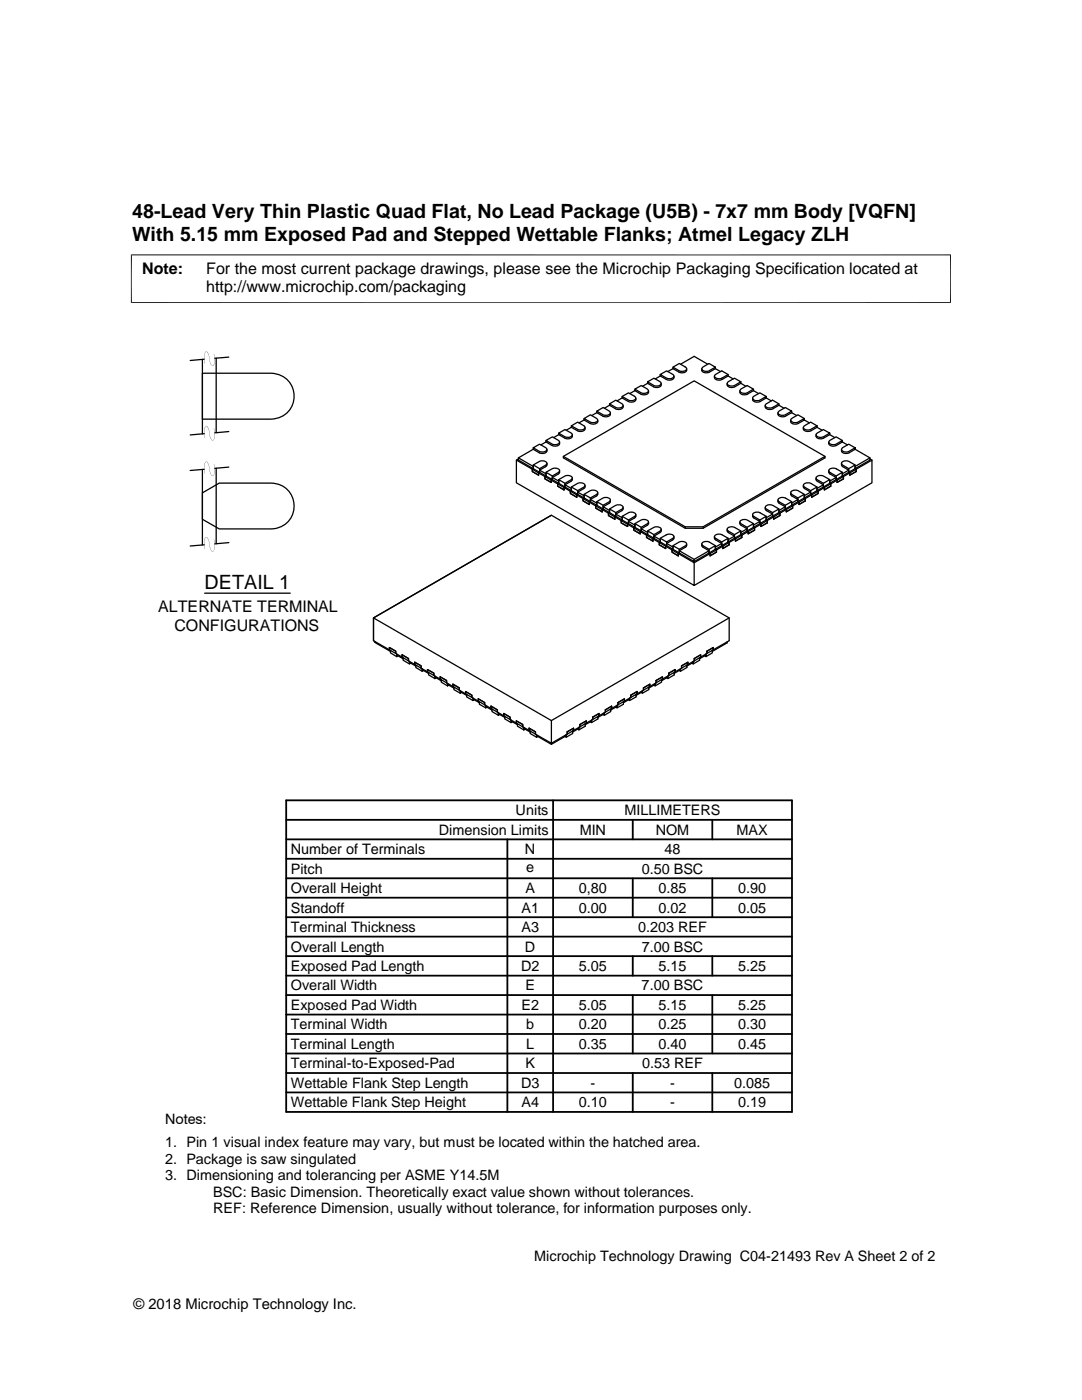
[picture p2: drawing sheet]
<svg xmlns="http://www.w3.org/2000/svg" width="216mm" height="279mm" viewBox="0 0 216 279" stroke-linecap="round" stroke-linejoin="round" font-family="sans-serif">
<g fill="none" stroke="#000" stroke-width=".25">
<path d="M40.4 74.5h13.7a4.6 4.6 0 0 1 4.6 4.6 4.6 4.6 0 0 1-4.6 4.6h-13.7zM40.4 71.7v14.9M40.7 71.7l-2.7 .2M43.1 71.5v14.9M45.7 71.3l-2.8 .2M124.1 79.1l1.2 .7a1.12 1.12 0 0 0 1.6-.3l-.3-.4-1.2-.7-1.3 .7v.3M124.1 79.4l-1 .6M124.1 79.4a2.6 2.6 0 0 0 2.1 .8l.7-.4v-.3M126.7 78l-1 .5M126.7 78a2.62 2.62 0 0 0 2.1 .8l.6-.4v-.4M126.7 77.7v.3M126.7 77.7l1.3-.8 1.1 .7 .3 .3a.94 .94 0 0 1-1.5 .5z"/>
<path d="M129.2 76.2v.3M129.2 76.2l1.3-.7 1.2 .7 .2 .3a.94 .94 0 0 1-1.5 .4zM129.2 76.5l-1 .6M129.2 76.5a2.56 2.56 0 0 0 2.1 .8l.4-.1 .2-.3v-.4M131.7 75l-1 .6M131.7 75a2.77 2.77 0 0 0 2.1 .8l.7-.3v-.4M131.7 74.7v.3M131.7 74.7l1.3-.7 1.2 .7 .3 .3a.99 .99 0 0 1-1.6 .4zM134.3 73.3l1.2 .7a.94 .94 0 0 0 1.5-.5l-1.4-1-1.3 .8v.3M134.3 73.6l-1 .5M134.3 73.6l1.2 .7a.94 .94 0 0 0 1.5-.7M135.8 72.7l2.7-1.6 2.7 1.6"/>
<path d="M142.7 73.6l1.1 .5M142.7 73.6a2.7 2.7 0 0 1-2 .8l-.7-.4v-.4M142.7 73.3l-1.2-.8-1.2 .7-.3 .3a.94 .94 0 0 0 1.6 .5l1.1-.7v.3M145.3 74.7a2.81 2.81 0 0 1-2.1 .9l-.6-.4v-.2l1.4-1 1.3 .7v.3M145.3 75l1 .6M145.3 75a2.81 2.81 0 0 1-2.1 .8l-.6-.3v-.4M147.8 76.2l-1.2-.7-1.2 .7-.3 .3a.95 .95 0 0 0 1.5 .4l1.2-.7v.3M147.8 76.5l1 .6M147.8 76.5a2.93 2.93 0 0 1-2.1 .8l-.6-.4v-.4M150.3 77.7a2.56 2.56 0 0 1-2 .8l-.6-.3-.1-.3 .3-.3 1.2-.7 1.2 .8v.3M150.3 78l1.1 .5M150.3 78a2.62 2.62 0 0 1-2 .8l-.7-.4v-.4"/>
<path d="M152.9 79.1l-1.3-.7-1.2 .7a.41 .41 0 0 0-.2 .4 .41 .41 0 0 0 .3 .4h1.1l1.3-.8v.3M152.9 79.4l1 .6M152.9 79.4a2.61 2.61 0 0 1-2.1 .8l-.6-.4v-.3M40.4 93.7v15.1M40.4 98.4l3.4-2h10.3a4.6 4.6 0 0 1 4.6 4.6 4.6 4.6 0 0 1-4.6 4.6h-10.3l-3.4-2zM40.7 86.6l-2.7 .2M40.7 93.7l-2.7 .2M43.1 93.5v15M45.7 86.1l-2.8 .3M45.7 93.2l-2.8 .3M103.4 91.6l-.4 .2M106.4 89.7l-3 1.7"/>
<path d="M106.4 89.4v.3M106.4 89.4l1.3-.8 1.4 1a.99 .99 0 0 1-1.5 .5zM106.4 89.7a2.62 2.62 0 0 0 2.1 .8l.6-.4v-.4M106.4 92.8l1.3 .7v.8l-1.3-.8zM106.4 92.8l1.2-.7a1.05 1.05 0 0 1 1.5 .5l-1.4 .9M107.5 94.8l-1.3-.7v-.5l-3.2-1.8v4.6l35.5 20.4v-4.5l-3.2-1.8v.4M107.5 94.8l-1.3-.7 .2-1-3-1.7v.4l3 1.7-.2 .1 1.3 .8 .2-.1 1.2 .7-.2 .1 1.3 .7 .2-.1 1.3 .8-.2 .1 1.2 .7 .2-.1 1.3 .7-.2 .1 2.7 1.4-.2 .1 1.3 .7 .2-.1 1.3 .7-.2 .2 2.7 1.3-.2 .1 1.3 .8 .2-.2 2.3 1.6 .2-.1 1.3 .7-.2 .1 1.2 .8 .3-.1 1.2 .7-.2 .1 1.3 .7 .2-.1 1.2 .8M107.5 94.8v-.4l1.2 .7v.5l1.3 .7M107.7 93.8l1.2 .8-.2 1 1.3 .7M107.7 93.8l-.2 1M108.9 87.9v.3M108.9 87.9l1.3-.7 1.2 .7 .2 .3a.94 .94 0 0 1-1.5 .4z"/>
<path d="M108.9 88.2l-1 .6M108.9 88.2a2.62 2.62 0 0 0 2.1 .8l.7-.4v-.4M108.9 94.3l1.3 .7v.7l-1.3-.7zM108.9 94.3l1.2-.7a1.05 1.05 0 0 1 1.6 .4l-.3 .3-1.2 .7M109.1 92.5l-.1 .6-1.3 .7M110 96.3v-.5l1.3 .8v.4l1.2 .8M110.2 95.3l1.3 .7-.2 1 1.2 .8M110.2 95.3l-.2 1M111.5 86.7l-1 .6M111.5 86.4v.3M111.5 86.4l1.2-.7 1.2 .7a.43 .43 0 0 1 .3 .5 .43 .43 0 0 1-.5 .3l-1-.1zM111.5 86.7l1.2 .7a.89 .89 0 0 0 1 .2 .89 .89 0 0 0 .5-.8"/>
<path d="M111.5 95.7l1.2 .8v.7l-1.2-.7zM111.5 95.7l1.2-.7a1.05 1.05 0 0 1 1.5 .5l-1.5 1M111.7 93.9l-.1 .6-1.4 .8M112.4 91.1l24.3 14M112.5 97.8v-.5l1.3 .7v.5l1.3 .7M112.7 96.8l1.3 .7-.2 1 1.3 .7M112.7 96.8l-.2 1M114 85l1.2 .7a.89 .89 0 0 0 1.5-.5l-1.4-1-1.3 .8v.3M114 85.3l-1 .6M114 85.3a2.79 2.79 0 0 0 2.1 .8l.6-.4v-.4M114 97.2l1.3 .7v.8l-1.3-.8zM114 97.2l1.2-.7a1.03 1.03 0 0 1 1.5 .4l-.2 .3-1.2 .7"/>
<path d="M114.2 95.4v.4l-.2 .2-1.3 .8M115.1 99.2v-.4l1.2 .7v.4l1.3 .8M115.3 98.2l1.2 .7-.2 1 1.3 .8M115.3 98.2l-.2 1M116.5 98.7l1.3 .7v.7l-1.3-.7zM116.5 98.7l1.2-.7a1.05 1.05 0 0 1 1.5 .4l-.2 .3-1.2 .7M116.5 83.8l-1 .6M116.5 83.5v.3M116.5 83.5l1.3-.7 1.5 1a.94 .94 0 0 1-1.6 .4zM116.5 83.8a2.76 2.76 0 0 0 2.1 .8l.7-.4v-.4M116.7 96.9l-.1 .6-1.3 .7M117.8 99.7l1.3 .7-.2 1 1.2 .8"/>
<path d="M117.8 99.7l-.2 1M119.1 82.1v.3M119.1 82.1l1.3-.8 1.1 .7 .3 .3a.94 .94 0 0 1-1.5 .4zM119.1 82.4l-1 .5M119.1 82.4a2.71 2.71 0 0 0 2.1 .8l.6-.4v-.4M119.3 98.3l-.2 .6-1.3 .8M121.6 80.9l-1 .6M121.6 80.9a2.61 2.61 0 0 0 2.1 .8l.6-.4v-.4M121.6 80.6v.3M121.6 80.6l1.3-.7 1.2 .7 .2 .3a.95 .95 0 0 1-1.5 .4zM121.8 99.8l-.2 .6-1.2 .7M155.2 99.8l.2 .6 1.3 .7 .2 1.1 1.3-.8"/>
<path d="M155.4 80.6l-1.2 .7a.91 .91 0 0 1-1.5-.5l1.5-.9 1.2 .7v.3M155.4 80.9l1 .6M155.4 80.9a2.61 2.61 0 0 1-2.1 .8l-.6-.4v-.4M157.8 98.3v.4l.1 .2 1.3 .8 .2 1 1.3-.8M157.8 98.1a1.28 1.28 0 0 1 1.5-.1l1.2 .7-1.3 .7-1.2-.7-.2-.3zM158 82.1l-1.3-.8-1.2 .7-.3 .3a.95 .95 0 0 0 1.6 .4l1.2-.6v.3M158 82.4l1 .5M158 82.4a2.72 2.72 0 0 1-2.1 .8l-.6-.4-.1-.4M159.2 99.4v.7l.2 .1-1.2 .8M159.2 99.7l-1.2 .7 .2 1M160.3 96.9l.1 .5 1.4 .8 .2 1 1.2-.7M160.5 83.5l-1.3-.7-1.4 1a.94 .94 0 0 0 1.5 .4l1.2-.7v.3"/>
<path d="M160.5 98.7v.7l.2 .1M160.5 83.8l1 .6M160.5 83.8a2.7 2.7 0 0 1-2.1 .8l-.6-.4v-.4M160.7 99.5l-1.3 .7v.5l1.3-.8M160.7 99.5v.4M161.8 98.2l-1.3 .7 .2 1M162.8 95.4l.2 .6 1.3 .8 .2 1 1.3-.8M163 95.1l.3-.1 .6-.1 1.7 .8-1.3 .8-1.3-.8-.2-.3zM163 97.2a2.65 2.65 0 0 0-2-.8l-.6 .2-.1 .3 .3 .3 1.2 .7M163 85l-1.2-.8-1.2 .7-.3 .3a.94 .94 0 0 0 1.5 .5l1.2-.7v.3M163 85.3l1 .6M163 85.3a2.7 2.7 0 0 1-2.1 .8l-.6-.4v-.4"/>
<path d="M163.2 98l-1.2 .8-.2-.1-3.8 2.1v-.7l-1.3 .7v.8l1.3-.8 .2 .2M163.2 98.5l-1.2 .7v-.4l-1.3 .7M163.2 98v.5M164.3 96.5v.7l.2 .1-1.3 .7M164.3 96.8l-1.3 .7 .2 1M164.6 91.1l-26.1-15.1-26.1 15.1v.3l24.3 14h3.6l24.3-14v-.3l-24.3 14v.3M165.4 93.9v.4l.1 .2 1.3 .8 .2 1 1.3-.7M165.6 86.4l-1.3-.7-1.4 1a.98 .98 0 0 0 1.5 .4l1.2-.7v.3M165.6 95.7v.8l.2 .1M165.6 86.7l1 .6M165.6 86.7l-1.2 .7a.93 .93 0 0 1-1 .2 .93 .93 0 0 1-.6-.8M165.8 96.6l-1.3 .7v.5l1.3-.8"/>
<path d="M165.8 96.6v.4M166.8 95.3l-1.2 .7 .2 1M167.9 92.5l.1 .5 1.4 .8 .2 1 1.2-.7M168 92.3a1.3 1.3 0 0 1 1.4-.2l1.2 .7-1.2 .7-1.2-.7-.3-.3zM168.1 94.3l-1.2-.7a.89 .89 0 0 0-1.5 .5l1.4 .9M168.1 87.9l-1.3-.7-1.2 .7-.2 .3a.95 .95 0 0 0 1.5 .4l1.2-.7v.3M168.1 88.2l1 .6M168.1 88.2a2.85 2.85 0 0 1-2.1 .8l-.6-.4v-.4M168.3 95.6l-1.3 .7v-.5l-1.2 .8M168.3 95.1v.5M168.3 95.1l-1.3 .7-.2-.1-3.8 2.2v-.7l-1.2 .7v.8l1.2-.8 .2 .1M169.4 93.5v.8l.2 .1-1.3 .7"/>
<path d="M169.4 93.8l-1.3 .8 .2 1M170.6 92.8v.7l.2 .1M170.6 89.4l-1.2-.8-1.2 .7-.3 .3a.94 .94 0 0 0 1.5 .5l1.2-.7v.3M170.6 89.7l3 1.7M170.6 89.7a2.56 2.56 0 0 1-2.1 .8l-.3-.1-.3-.3v-.4M170.8 93.6l-1.2 .8v.4l1.2-.7M170.8 93.6v.5M170.8 93.6l3.2-1.8v4.6l-35.5 20.4M170.8 94.1l-.2-1 3-1.7v.4l-5.5 3.2v-.7l-1.3 .7v.7l1.3-.7 .2 .1M173.6 91.6l.4 .2M40.7 108.7l-2.7 .3M40.8 118.4h17.1"/>
<path d="M45.7 108.3l-2.8 .2M110 102.8l-35.5 20.5M117.6 100.7v-.5l1.3 .8v.4l1.2 .8M119.1 100.1l1.3 .7v.8l-1.3-.8zM119.1 100.1l1.2-.7a1.05 1.05 0 0 1 1.5 .5l-.3 .3-1.1 .6M120.1 102.2v-.5l1.3 .7v.5l1.3 .7M120.4 101.1l1.2 .8-.2 1 1.3 .7M120.4 101.1l-.3 1.1M121.6 101.6l1.3 .7v.7l-1.3-.7zM121.6 101.6l1.2-.7a.96 .96 0 0 1 1.5 .5l-1.4 .9M122.7 103.6v-.4l1.3 .7v.5l1.2 .7M122.9 102.6l1.2 .7-.1 1.1 1.2 .7"/>
<path d="M122.9 102.6l-.2 1M124.1 103l1.3 .8v.7l-1.3-.7zM124.1 103l1.2-.6a1.02 1.02 0 0 1 1.6 .4l-1.5 1M124.3 101.3l-.1 .6-1.3 .7M125.2 105.1v-.5l1.3 .7v.5l1.2 .7M125.4 104.1l1.3 .7-.2 1 1.2 .7M125.4 104.1l-.2 1M126.7 104.5l1.3 .7v.8l-1.3-.8zM126.7 104.5l1.2-.7a1.05 1.05 0 0 1 1.5 .4l-.3 .3-1.1 .7M126.9 102.7l-.2 .6-1.3 .8M127.7 106.5v-.4l1.3 .7v.5l1.3 .7M128 105.5l1.2 .8-.2 1 1.3 .7"/>
<path d="M128 105.5l-.3 1M129.2 106l1.3 .7v.7l-1.3-.7zM129.2 106l1.2-.7a1.05 1.05 0 0 1 1.5 .4l-.2 .3-1.2 .7M129.4 104.2l-.1 .5-1.3 .8M130.3 108v-.5l2.5 1.5v.5M130.5 107l1.2 .7-.1 1 1.2 .8M130.5 107l-.2 1M131.7 108.2l-.1 .1v.4l1.2 .8M131.7 107.4l1.3 .8 1.2-.7a.4 .4 0 0 0 .3-.4 .4 .4 0 0 0-.3-.4l-.7-.1-.4 .1-1.4 .7v.8M131.7 108.2l2.6 1.4-.2 .1 1.2 .8 .3-.1 2.9 1.7v-.5l-2.9-1.7M131.9 105.6l-.1 .6-1.3 .8M133 108.2v.7l-.2 .1 1.3 .7v.5l1.2 .7"/>
<path d="M133 108.5l1.3 .7-.2 1 1.2 .7M133 108.5l-.2 1M134.3 108.9l1.3 .7v.8l-1.3-.8zM134.3 108.9l1.2-.7a1.31 1.31 0 0 1 1.4 .2l.1 .2-.3 .3-1.1 .7M134.5 107.1l-.2 .6-1.3 .8M135.6 109.9l-.3 1M137 108.6l-.2 .6-1.2 .7M140 108.6l.1 .5 1.4 .8 .2 1 1.3-.7M140.3 105.1h-3.6v.3M141.5 109.9l-3 1.7M142.6 107.1l.1 .6 1.3 .8 .2 1 1.3-.8M142.7 108.9a2.65 2.65 0 0 0-2-.8l-.6 .2-.1 .3 .3 .3 1.2 .7"/>
<path d="M143 109.7l-1.3 .8-.2-.1-3 1.7M143 110.2l-1.3 .7v-.4l-3.2 1.8M143 109.7v.5M144 108.5l-1.3 .7 .3 1M145.1 105.6l.2 .6 1.3 .8 .1 1 1.3-.7M145.3 107.4l-1.2-.7a.96 .96 0 0 0-1.5 .5l1.4 1M145.5 108.3l-1.3 .7-.2-.1-1.3 .7v-.7l-1.2 .7v.8l1.2-.8 .3 .1M145.5 108.7l-1.3 .8v-.5l-1.2 .7M145.5 108.3v.4M146.6 107l-1.3 .7 .2 1M147.6 104.2l.1 .5 1.4 .8 .2 1 1.3-.7M147.7 104a1.29 1.29 0 0 1 1.5-.2l1.1 .7-1.2 .7-1.2-.7-.3-.3z"/>
<path d="M147.8 106l-1.2-.7a.96 .96 0 0 0-1.5 .4l.1 .2 1.4 .8M148 107.3l-1.3 .7v-.5l-1.2 .8M148 106.8v.5M148 106.8l-2.7 1.4v-.8l-1.3 .8v.7l1.3-.7 .2 .1M149.1 105.2v.8l.2 .1-1.3 .7M149.1 105.5l-1.3 .8 .2 1M150.2 102.7l.1 .6 1.3 .8 .2 1 1.3-.7M150.3 104.5v.7l.3 .1M150.6 105.3l-1.3 .8v.4l1.3-.7M150.6 105.3v.5M151.6 104.1l-1.3 .7 .3 1M152.7 101.3l.2 .6 1.3 .7 .2 1 1.2-.7"/>
<path d="M152.9 103l-1.3-.7a1.09 1.09 0 0 0-1.4 .4l.1 .3 1.3 .8M152.9 100.9a1.4 1.4 0 0 1 1.3 0l1.2 .7-1.2 .7-1.4-.8-.1-.3zM153.1 103.9l-1.3 .7-.2-.1-3.8 2.2v-.7l-1.2 .7v.7l1.2-.7 .2 .1M153.1 104.4l-1.3 .7v-.5l-1.2 .7M153.1 103.9v.5M154.2 102.3v.7l.2 .2-1.3 .7M154.2 102.6l-1.3 .7 .2 1.1M155.4 101.6v.7l.2 .1M155.6 102.4l-1.2 .8v.4l1.2-.7M155.6 102.4v.5M156.7 101.1l-1.3 .8 .2 1M158 100.1l-1.2-.7a1.1 1.1 0 0 0-1.6 .4l.3 .4 1.2 .6"/>
<path d="M158.2 101.4l-1.3 .8v-.5l-1.3 .7M158.2 101v.4M158.2 101l-1.3 .7-.2-.1-3.8 2.2v-.8l-1.3 .8v.7l1.3-.7 .2 .1M74.5 123.3v4.6M74.5 123.3l35.5-20.5 35.5 20.5v4.6l-3.2 1.8M74.7 128v.2l.2-.1v.2l3 1.7v-.2v.5l1.3 .7M77.7 129.7v-.5l1.3 .8v.4M77.7 129.7l1.3 .7M77.7 129.7l-3.2-1.8v-4.6l35.5 20.5v4.5l-3.2-1.8M79 130.4l1.2 .7v-.4M79.2 130.5v.5M79.2 130.7l1.2 .8v-.2v.5l1.3 .7"/>
<path d="M79.4 130.9l-.2 .1M80.2 130.7l1.3 .7v.5l1.3 .7M80.2 130.7l1.3 .7v.5l-1.3-.8zM82 132.4l-.3 .1v-.5v.2l1.3 .7v-.2v.5l1.2 .8M82.8 132.6v-.4l1.2 .7v.5M82.8 132.6l1.2 .7M84 133.4l1.3 .7M84.2 133.5v.5M84.2 133.7l1.3 .7v-.2v.5l1.3 .7M84.5 133.8l-.3 .2M85.3 134.1v-.5l1.3 .7v.5M85.3 134.1l1.3 .7"/>
<path d="M86.6 134.8l1.2 .7M86.8 134.9v.5M86.8 135.1l1.3 .8v-.2v.4l1.2 .8M87 135.3l-.2 .1M87.8 135.5l2.6 1.5M87.8 135.5v-.4l1.3 .7v.5M89.3 136.4v.5M89.3 136.6l1.3 .7v-.2v.5l1.2 .7M89.6 136.7l-.3 .2M90.4 137v-.5l1.3 .8v.4M90.4 137l1.3 .7M91.7 137.7l1.2 .8"/>
<path d="M91.8 137.9v.4M91.8 138l1.3 .8v-.2v.5l1.3 .7M92.1 138.2l-.3 .1M92.9 138.5l1.3 .7M92.9 138.5v-.5l1.3 .7v.5M94.2 139.2l1.2 .7M94.4 139.3v.5M94.4 139.5l1.3 .8v-.3v.5l1.2 .8M94.6 139.7l-.2 .1M95.4 139.9v-.4l1.3 .7v.5M95.4 139.9l1.3 .8M125.6 139.3v.5"/>
<path d="M125.6 139.5l-1.2 .8M125.9 138.7l1.2-.7v.5l-1.2 .7M125.9 138.7v.5M125.9 139.2l-1.3 .7v-.4l-1.3 .7M126.9 138.6v.5l-1.3 .7-.2-.1M128.2 137.9v.4M128.2 138l-1.3 .8M128.4 137.3l1.3-.8v.5l-1.3 .7M128.4 137.3v.4M128.4 137.7l-1.3 .8v-.5l-1.2 .7M129.5 137.1v.5l-1.3 .7-.3-.1M130.5 136.7l.2 .2"/>
<path d="M130.9 135.8v.5M130.9 136.3l-1.2 .7v-.5l-1.3 .8M132.2 135.5l-1.3 .8M132.2 135.5v-.4l-1.3 .7M133.3 134.9v.5M133.3 135.1l-1.3 .8v-.2v.4l-1.3 .8v-.5v.2l-1.2 .7M133.5 134.3l1.2-.7v.5l-1.2 .7M133.5 134.3v.5M133.5 134.8l-1.3 .7M134.5 134.2v.5l-1.2 .7-.3-.1M135.8 133.5v.5M135.8 133.7l-1.3 .7"/>
<path d="M136 132.9l1.3-.7v.4l-1.3 .7M136 132.9v.5M136 133.3l-1.3 .8v-.5l-1.2 .7M137.1 132.7v.5l-1.3 .8-.3-.2M138.3 132v.5M138.3 132.2l-1.2 .7M138.5 131.4l1.3-.7v.4l-1.3 .8M138.5 131.4v.5M138.5 131.9l-1.2 .7v-.4l-1.3 .7M139.6 131.3v.5l-1.3 .7-.2-.1M140.6 130.9l.3 .1M141.1 130v.4"/>
<path d="M141.1 130.4l-1.3 .7v-.4l-1.3 .7M142.3 129.7l-1.2 .7M142.3 129.7v-.5l-1.2 .8M145.1 128.1v.2l-3 1.7v-.2v.5l-1.2 .7v-.5v.2l-1.3 .8M145.5 123.3l-35.5 20.5M96.7 140.7l1.3 .7M96.9 140.8v.5M96.9 141l1.3 .7v-.2v.5l1.2 .7M97.2 141.1l-.3 .2M98 141.4l1.3 .7M98 141.4v-.5l1.3 .8v.4M99.3 142.1l2.5 1.5"/>
<path d="M99.4 142.2v.5M99.4 142.5l1.3 .7v-.2v.5l1.3 .7M99.7 142.6l-.3 .1M100.5 142.9v-.5l1.3 .7v.5M101.8 143.6l1.2 .7M102 143.7v.5M102 143.9l1.3 .7v-.2v.5l1.2 .8M102.2 144.1l-.2 .1M103 144.3v-.4l1.3 .7v.5M103 144.3l1.3 .8M104.3 145.1l1.3 .7M104.5 145.2v.5"/>
<path d="M104.5 145.4l1.3 .7v-.2v.5l1.3 .7M104.8 145.5l-.3 .2M105.6 145.8v-.5l1.2 .8v.4M105.6 145.8l1.2 .7M107.1 146.6v.5M107.3 147l-.2 .1M113 146.6v.5M113 146.8l-3 1.7M113.2 146l1.2-.7v.5l-1.2 .7M113.2 146v.5M113.2 146.5l-3.2 1.8v.2l-2.9-1.7M114.3 145.9v.5l-1.3 .7-.3-.1"/>
<path d="M115.5 145.2v.5M115.5 145.4l-1.2 .7M115.7 145.1l-1.3 .7v-.5l-1.2 .8M115.7 144.6l1.3-.7v.4l-1.3 .8M115.7 144.6v.5M116.8 144.4v.5l-1.3 .8-.2-.2M118 143.7v.5M118 143.9l-1.2 .7M118.3 143.1l1.2-.7v.5l-1.2 .7M118.3 143.1v.5M118.3 143.6l-1.3 .7v-.4l-1.3 .7M119.3 143v.5l-1.3 .7-.2-.1"/>
<path d="M120.3 142.6l.3 .1M120.8 141.7v.4M120.8 142.1l-1.3 .8v-.5l-1.2 .7M122 141.4l-1.2 .7M122 141.4v-.5l-1.2 .8M123.1 140.8v.5M123.1 141l-1.2 .7v-.2v.5l-1.3 .7v-.5v.3l-1.3 .7M123.3 140.2l1.3-.7v.4l-1.3 .8M123.3 140.2v.5M123.3 140.7l-1.3 .7M124.4 140v.5l-1.3 .8-.2-.2"/>
</g>
<g fill="#000">
<path d="M40.7 71.1v.6zM40.7 71.7l.1 .6zM40.7 71.1l.1 .6zM40.8 71.7v.6zM40.8 70.6l-.1 .5zM40.8 72.3l.1 .3zM40.9 72.3v.3zM41 70.3l-.2 .3zM41 70.2v.1zM41 70.3l.1-.1zM41 70.2h.1zM41.2 70.2l.1 .1z"/>
<path d="M41.2 70.2h.1zM41.3 70.3l.2 .3zM41.3 70.2l.3 .3zM41.5 70.6l.2 .4zM41.6 70.5l.1 .5zM41.8 71.6l.1 .6zM41.7 71l.1 .6zM41.9 72.2l.1 .4zM42 72.6l.3 .4zM42.1 72.6l.2 .4zM42.3 73h.1zM42.5 73h.1z"/>
<path d="M42.8 72.6l-.2 .3zM42.8 72.6l-.2 .4zM42.7 70.7v.2zM42.7 70.6l.1 .3zM42.8 72.1v.5zM42.9 72.1l-.1 .5zM42.7 70.9l.1 .6zM42.8 71.5v.6zM42.8 70.9l.1 .6zM42.9 71.5l-.1 .6zM40.7 86v.6zM40.7 93v.7z"/>
<path d="M40.7 86.6l.1 .6zM40.7 93.7l.1 .6zM40.7 86l.1 .6zM40.7 93l.1 .7zM40.8 86.6l.1 .6zM40.8 93.7l.1 .6zM40.8 85.5l-.1 .5zM40.8 92.6l-.1 .4zM40.8 87.2l.1 .2zM40.8 94.3l.1 .2zM40.9 87.2v.2zM40.9 94.3v.2z"/>
<path d="M41 85.1l-.2 .4zM41 92.2l-.2 .4zM41 85.1h.1zM41 92.2h.1zM41 85h.1zM41 92.1l.1 .1zM41.1 85l.1 .1zM41.2 85l.1 .1zM41.2 92.1l.1 .1zM41.3 85.1l.2 .3zM41.3 92.2l.2 .3zM41.3 85.1l.3 .3z"/>
<path d="M41.3 92.2l.3 .3zM41.5 85.4l.2 .5zM41.5 92.5l.2 .5zM41.6 85.4l.1 .5zM41.6 92.5l.1 .5zM41.8 86.5l.1 .6zM41.7 85.9l.1 .6zM41.8 93.6l.1 .6zM41.7 93l.1 .6zM41.9 87.1l.1 .4zM41.9 94.2l.1 .4zM41.9 94.1l.2 .5z"/>
<path d="M42 87.5l.3 .4zM42 94.6l.3 .4zM42.1 87.5l.2 .4zM42.1 94.6l.2 .4zM42.3 87.8l.1 .1zM42.3 94.9l.1 .1zM42.4 87.9h.1zM42.4 95h.1zM42.5 87.9h.1zM42.5 95h.1zM42.8 87.4l-.2 .4zM42.8 94.5l-.2 .4z"/>
<path d="M42.7 85.5v.3zM42.7 92.6v.3zM42.7 85.5l.1 .3zM42.8 87v.4zM42.8 94.1v.4zM42.9 87l-.1 .4zM42.9 94.1l-.1 .4zM42.7 85.8l.1 .6zM42.8 86.4v.6zM42.7 92.9l.1 .6zM42.8 93.5v.6zM42.8 85.8l.1 .6z"/>
<path d="M42.9 86.4l-.1 .6zM42.8 92.9l.1 .6zM42.9 93.5l-.1 .6zM40.7 108.1v.6zM40.7 108.7l.1 .6zM40.8 108.7l.1 .6zM40.8 107.7l-.1 .4zM40.8 109.3l.1 .3zM40.9 109.3v.3zM41 107.3l-.2 .4zM41 107.3h.1zM41 107.2h.1z"/>
<path d="M41.2 107.2l.1 .1zM41.3 107.3l.2 .3zM41.3 107.3l.3 .3zM41.5 107.6l.2 .4zM41.6 107.6l.1 .4zM41.8 108.6l.1 .6zM41.7 108l.1 .6zM41.9 109.2l.1 .5zM41.9 109.2l.2 .5zM42 109.7l.3 .3zM42.1 109.7l.2 .3zM42.3 110l.1 .1z"/>
<path d="M42.4 110l.1 .1zM42.5 110h.1zM42.8 109.6l-.2 .4zM42.7 107.7v.2zM42.7 107.7v.3zM42.8 109.2v.4zM42.9 109.2l-.1 .4zM42.7 107.9l.1 .6zM42.8 108.5v.7zM42.8 107.9l.1 .6zM42.9 108.5l-.1 .7z"/>
</g>
<path d="M26.1 50.9h163.7M26.2 50.8v9.7M189.7 50.8v9.7M26.1 60.4h163.7" fill="none" stroke="#000" stroke-width=".2"/>
<g fill="none" stroke="#000" stroke-width=".36">
<path d="M57.1 159.7h100.9v62.2h-100.9zM110.4 159.7v62.2M57.1 179.2h100.9M57.1 175.3h100.9M57.1 171.4h100.9M57.1 167.5h100.9M57.1 163.6h100.9M101.2 167.5v54.4M126.3 163.6v3.9M126.3 175.3v7.7M142.1 163.6v3.9M142.1 175.3v7.7"/>
<path d="M57.1 190.8h100.9M57.1 186.9h100.9M57.1 183h100.9M57.1 198.6h100.9M57.1 194.7h100.9M126.3 190.8v3.9M126.3 198.6v11.6M142.1 190.8v3.9M142.1 198.6v11.6M57.1 206.4h100.9M57.1 214.1h100.9M57.1 202.5h100.9"/>
<path d="M57.1 210.2h100.9M57.1 218h100.9M126.3 214.1v7.8M142.1 214.1v7.8"/>
</g>
<g font-size="3.9">
<text x="26.4" y="43.5">48-Lead Very Thin Plastic Quad Flat, No Lead Package (U5B) - 7x7 mm Body [VQFN]</text>
<text x="26.4" y="48">With 5.15 mm Exposed Pad and Stepped Wettable Flanks; Atmel Legacy ZLH</text>
<text x="40.8" y="117.5">DETAIL 1</text>
</g>
<g font-size="3.2">
<text x="28.4" y="54.6">Note:</text>
<text x="41.1" y="58.3">http://www.microchip.com/packaging</text>
<text x="41.1" y="54.6">For the most current package drawings, please see the Microchip Packaging Specification located at</text>
<text x="31.6" y="122.1">ALTERNATE TERMINAL</text>
<text x="34.8" y="125.9">CONFIGURATIONS</text>
</g>
<g font-size="2.9">
<text x="87.6" y="166.6">Dimension Limits</text>
<text x="102.9" y="162.7">Units</text>
<text x="115.7" y="166.6">MIN</text>
<text x="124.6" y="162.7">MILLIMETERS</text>
<text x="130.8" y="166.6">NOM</text>
<text x="147" y="166.6">MAX</text>
<text x="58" y="170.5">Number of Terminals</text>
<text x="104.8" y="170.5">N</text>
<text x="132.6" y="170.5">48</text>
<text x="58" y="178.2">Overall Height</text>
<text x="58" y="174.4">Pitch</text>
<text x="104.8" y="178.2">A</text>
<text x="105" y="174.1">e</text>
<text x="115.5" y="178.2">0,80</text>
<text x="128" y="174.4">0.50 BSC</text>
<text x="131.4" y="178.2">0.85</text>
<text x="147.3" y="178.2">0.90</text>
<text x="58" y="182.1">Standoff</text>
<text x="104.1" y="182.1">A1</text>
<text x="115.5" y="182.1">0.00</text>
<text x="131.4" y="182.1">0.02</text>
<text x="147.3" y="182.1">0.05</text>
<text x="58" y="186">Terminal Thickness</text>
<text x="58" y="189.9">Overall Length</text>
<text x="104.1" y="186">A3</text>
<text x="104.8" y="189.9">D</text>
<text x="127.3" y="186">0.203 REF</text>
<text x="128" y="189.9">7.00 BSC</text>
<text x="58" y="197.7">Overall Width</text>
<text x="58" y="193.8">Exposed Pad Length</text>
<text x="104" y="193.8">D2</text>
<text x="104.8" y="197.7">E</text>
<text x="115.5" y="193.8">5.05</text>
<text x="128" y="197.7">7.00 BSC</text>
<text x="131.4" y="193.8">5.15</text>
<text x="147.3" y="193.8">5.25</text>
<text x="58" y="201.6">Exposed Pad Width</text>
<text x="104" y="201.6">E2</text>
<text x="115.5" y="201.6">5.05</text>
<text x="131.4" y="201.6">5.15</text>
<text x="147.3" y="201.6">5.25</text>
<text x="58" y="205.4">Terminal Width</text>
<text x="58" y="209.3">Terminal Length</text>
<text x="105" y="205.4">b</text>
<text x="105" y="209.3">L</text>
<text x="115.5" y="209.3">0.35</text>
<text x="115.5" y="205.4">0.20</text>
<text x="131.4" y="205.4">0.25</text>
<text x="131.4" y="209.3">0.40</text>
<text x="147.3" y="209.3">0.45</text>
<text x="147.3" y="205.4">0.30</text>
<text x="58" y="213.2">Terminal-to-Exposed-Pad</text>
<text x="104.8" y="213.2">K</text>
<text x="128.1" y="213.2">0.53 REF</text>
<text x="58" y="221">Wettable Flank Step Height</text>
<text x="58" y="217.1">Wettable Flank Step Length</text>
<text x="104" y="217.1">D3</text>
<text x="104.1" y="221">A4</text>
<text x="115.5" y="221">0.10</text>
<text x="117.8" y="217.1">-</text>
<text x="133.7" y="221">-</text>
<text x="133.7" y="217.1">-</text>
<text x="146.5" y="217.1">0.085</text>
<text x="147.3" y="221">0.19</text>
<text x="32.9" y="224.3">Notes:</text>
<text x="32.9" y="228.9">1. Pin 1 visual index feature may vary, but must be located within the hatched area.</text>
<text x="32.9" y="232.2">2. Package is saw singulated</text>
<text x="32.9" y="235.5">3. Dimensioning and tolerancing per ASME Y14.5M</text>
<text x="42.5" y="238.8">BSC: Basic Dimension. Theoretically exact value shown without tolerances.</text>
<text x="42.5" y="242.2">REF: Reference Dimension, usually without tolerance, for information purposes only.</text>
<text x="106.6" y="251.7">Microchip Technology Drawing C04-21493 Rev A Sheet 2 of 2</text>
<text x="26.6" y="261.3">© 2018 Microchip Technology Inc.</text>
</g>
</svg>
